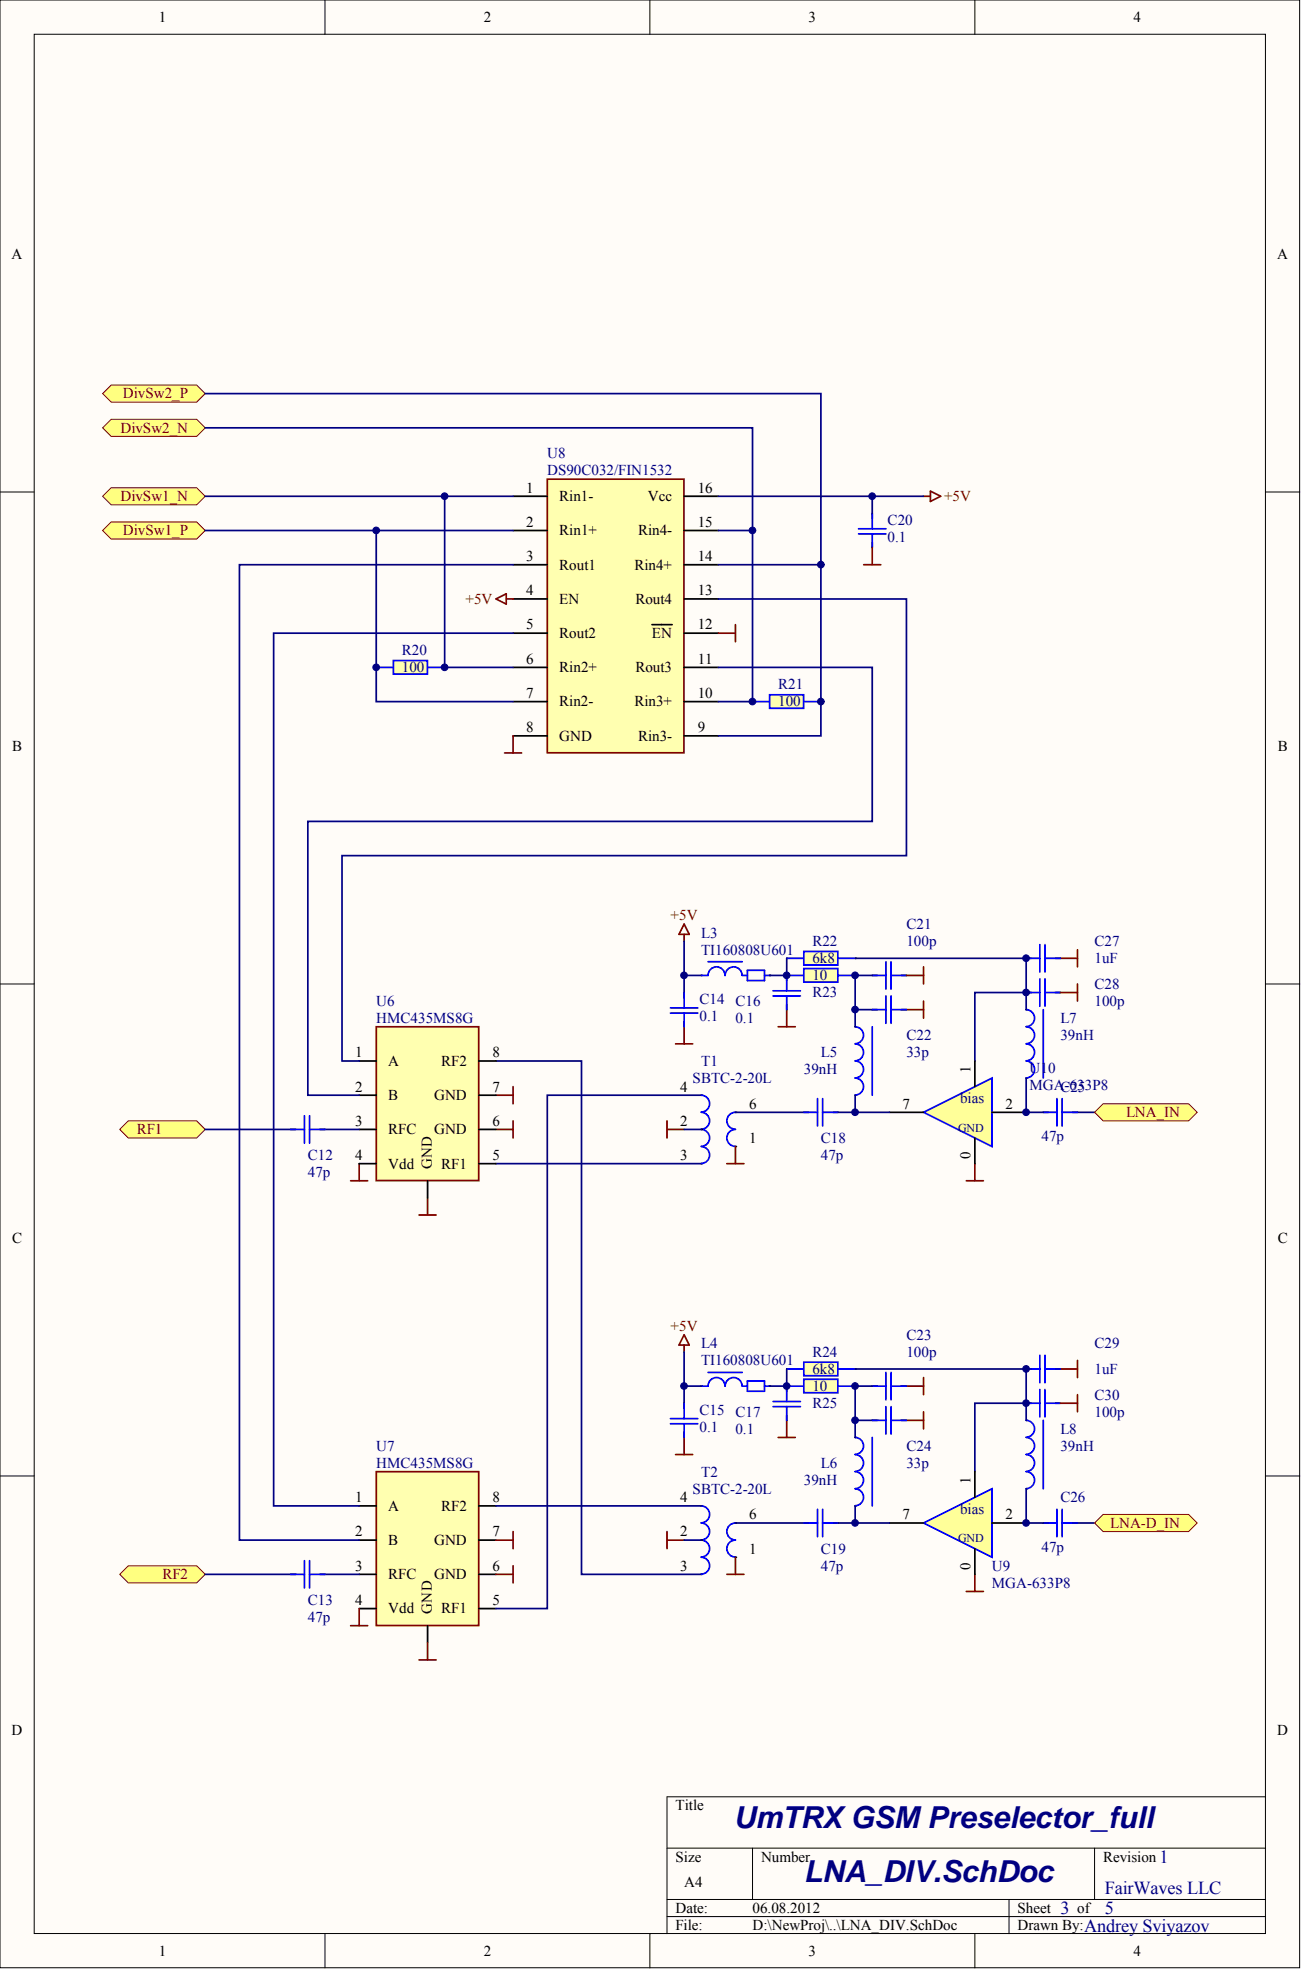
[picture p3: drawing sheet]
<svg xmlns="http://www.w3.org/2000/svg" width="322mm" height="487mm" viewBox="0 0 322 487" stroke-linecap="round" stroke-linejoin="round" font-family="sans-serif">
<g fill="#fffcf8" stroke="#000" stroke-width=".25">
<path d="M0 0h320.9v485.9h-320.9z"/>
<path d="M8.4 8.5h304.1v468.9h-304.1z"/>
</g>
<g fill="none" stroke="#000" stroke-width=".25">
<path d="M80.2 0v8.5M160.5 0v8.5M240.7 0v8.5M0 121.5h8.4M312.5 121.5h8.4M0 243h8.4M312.5 243h8.4M0 364.5h8.4M312.5 364.5h8.4M164.7 456.4h147.8M185.8 456.4v12.6M270.3 456.4v12.6"/>
<path d="M312.5 443.7h-147.8v33.8M80.2 477.5v8.4M160.5 477.5v8.4M164.7 469h147.8M164.7 473.3h147.8M240.7 477.5v8.4M249.2 469v8.5"/>
</g>
<path d="M122.5 278.9h4.2M122.5 270.4h4.2M126.7 268.3v4.2M126.7 276.8v4.2M86.6 291.6h4.2M88.7 287.3v4.3M105.6 295.8v4.2M103.5 300h4.2" fill="none" stroke="#800000" stroke-width=".42"/>
<path d="M31.7 386.6h16.9l2.1 2.1-2.1 2.2h-16.9l-2.1-2.2z" fill-rule="evenodd" fill="#ffff80" stroke="#800000" stroke-width=".25"/>
<path d="M122.5 262h21.1v126.7h29.5M122.5 287.3h50.6" fill="none" stroke="#000080" stroke-width=".42"/>
<path d="M92.9 363.4h25.3v38h-25.3z" fill="#ffffb0" stroke="#800000" stroke-width=".42"/>
<g fill="none" stroke="#000" stroke-width=".42">
<path d="M215.4 240.9h1.2M222.6 240.9h1.2M253.4 245.1h1.2M260.6 245.1h1.2M198.5 274.7h1.2M205.7 274.7h1.2M257.6 274.7h1.3M264.8 274.7h1.2M88.7 371.8h4.2M118.2 371.8h4.3M88.7 388.7h4.2M88.7 397.2h4.2"/>
<path d="M88.7 380.3h4.2M118.2 388.7h4.3M118.2 397.2h4.3M118.2 380.3h4.3M105.6 401.4v4.2"/>
</g>
<g fill="none" stroke="#800000" stroke-width=".42">
<path d="M228 238.7v4.3M261.8 236.6h4.2M266 234.5v4.2M223.8 249.3h4.2M223.8 240.9h4.2M228 247.2v4.2M261.8 245.1h4.2M266 243v4.2M164.7 276.8v4.2M164.7 278.9h4.2M179.5 287.3h4.2M181.6 283.1v4.2"/>
<path d="M238.6 291.6h4.2M240.7 287.3v4.3M126.7 378.2v4.2M88.7 397.2v4.2M122.5 388.7h4.2M122.5 380.3h4.2M126.7 386.6v4.3M86.6 401.4h4.2M103.5 409.9h4.2M105.6 405.6v4.3"/>
</g>
<path d="M168.9 278.9h4.2M173.1 270.4h-38v126.8h-12.6M181.6 274.7h16.9M266 274.7h4.3" fill="none" stroke="#000080" stroke-width=".42"/>
<g fill="#000">
<circle cx="194.3" cy="236.6" r=".21"/>
<circle cx="211.1" cy="236.6" r=".21"/>
<circle cx="211.1" cy="253.5" r=".21"/>
<circle cx="253.4" cy="249.3" r=".21"/>
<circle cx="173.1" cy="270.4" r=".21"/>
<circle cx="173.1" cy="278.9" r=".21"/>
<circle cx="181.6" cy="274.7" r=".21"/>
<circle cx="211.1" cy="270.4" r=".21"/>
<circle cx="253.4" cy="266.2" r=".21"/>
<circle cx="173.1" cy="287.3" r=".21"/>
<circle cx="181.6" cy="283.1" r=".21"/>
</g>
<g fill="none" stroke="#00f" stroke-width=".42">
<path d="M194.3 236.6h4.2M206.9 236.6h4.2M218.8 237.5v6.7M220 237.5v6.7M211.1 257.8a2.09 2.09 0 0 1 2.1 2.1 2.09 2.09 0 0 1-2.1 2M211.1 253.5a2.09 2.09 0 0 1 2.1 2.1 2.09 2.09 0 0 1-2.1 2.1M215.4 253.5v16.9M215.4 240.9h3.4M220 240.9h3.8M253.4 253.5a2.09 2.09 0 0 1 2 2.1 2.09 2.09 0 0 1-2 2.1M253.4 257.8a2.09 2.09 0 0 1 2 2.1 2.09 2.09 0 0 1-2 2M253.4 249.3a2.09 2.09 0 0 1 2 2.1 2.09 2.09 0 0 1-2 2.1"/>
<path d="M253.4 245.1h3.4M256.8 241.7v6.8M257.6 249.3v16.9M258 245.1h3.8M258 241.7v6.8M173.1 270.4a2.09 2.09 0 0 1 2.1 2.1 2.09 2.09 0 0 1-2.1 2.1 2.11 2.11 0 0 1 2.1 2.1 2.11 2.11 0 0 1-2.1 2.1M173.1 278.9a2.09 2.09 0 0 1 2.1 2.1 2.09 2.09 0 0 1-2.1 2.1 2.11 2.11 0 0 1 2.1 2.1 2.11 2.11 0 0 1-2.1 2.1M181.6 274.7a2.09 2.09 0 0 0-2.1 2.1 2.09 2.09 0 0 0 2.1 2M181.6 278.9a2.09 2.09 0 0 0-2.1 2.1 2.09 2.09 0 0 0 2.1 2.1M198.5 274.7h3.4M201.9 271.3v6.7M203.1 274.7h3.8"/>
<path d="M203.1 271.3v6.7M211.1 262a2.09 2.09 0 0 1 2.1 2.1 2.09 2.09 0 0 1-2.1 2.1M211.1 266.2a2.09 2.09 0 0 1 2.1 2.1 2.09 2.09 0 0 1-2.1 2.1M253.4 262a2.09 2.09 0 0 1 2 2.1 2.09 2.09 0 0 1-2 2.1M257.6 274.7h3.4M261 271.3v6.7M262.2 274.7h3.8M262.2 271.3v6.7"/>
</g>
<path d="M198.5 234.9h8.4v3.4h-8.4z" fill="#ffffb0" stroke="#00f" stroke-width=".42"/>
<path d="M211.1 249.3h4.3" fill="none" stroke="#000080" stroke-width=".42"/>
<g fill="#000">
<circle cx="194.3" cy="240.9" r=".21"/>
<circle cx="211.1" cy="240.9" r=".21"/>
</g>
<path d="M194.3 240.9h4.2M206.9 240.9h4.2" fill="none" stroke="#00f" stroke-width=".42"/>
<path d="M198.5 239.2h8.4v3.3h-8.4z" fill="#ffffb0" stroke="#00f" stroke-width=".42"/>
<path d="M253.4 245.1h-12.7v16.9M181.6 376.1h16.9M266 376.1h4.3M168.9 380.3h4.2" fill="none" stroke="#000080" stroke-width=".42"/>
<g fill="none" stroke="#800000" stroke-width=".42">
<path d="M192.1 253.5h4.3M194.3 249.3v4.2M261.8 338h4.2M266 335.9v4.3M223.8 350.7h4.2M223.8 342.3h4.2M228 340.2v4.2M228 348.6v4.2M261.8 346.5h4.2M266 344.4v4.2M164.7 378.2v4.2M164.7 380.3h4.2"/>
<path d="M179.5 388.7h4.2M181.6 384.5v4.2M238.6 393h4.2M240.7 388.7v4.3"/>
</g>
<path d="M215.4 249.3h1.2M222.6 249.3h1.2M253.4 346.5h1.2M260.6 346.5h1.2M198.5 376.1h1.2M205.7 376.1h1.2M257.6 376.1h1.3M264.8 376.1h1.2" fill="none" stroke="#000" stroke-width=".42"/>
<g fill="none" stroke="#00f" stroke-width=".42">
<path d="M215.4 249.3h3.4M218.8 245.9v6.8M220 249.3h3.8M220 245.9v6.8M194.3 338h4.2M206.9 338h4.2M253.4 354.9a2.09 2.09 0 0 1 2 2.1 2.09 2.09 0 0 1-2 2.1 2.11 2.11 0 0 1 2 2.1 2.11 2.11 0 0 1-2 2.2M253.4 350.7a2.09 2.09 0 0 1 2 2.1 2.09 2.09 0 0 1-2 2.1M253.4 346.5h3.4M256.8 343.1v6.8M257.6 350.7v16.9M258 346.5h3.8"/>
<path d="M258 343.1v6.8M173.1 371.8a2.09 2.09 0 0 1 2.1 2.1 2.09 2.09 0 0 1-2.1 2.1 2.11 2.11 0 0 1 2.1 2.1 2.11 2.11 0 0 1-2.1 2.2M181.6 376.1a2.09 2.09 0 0 0-2.1 2.1 2.09 2.09 0 0 0 2.1 2.1M198.5 376.1h3.4M201.9 372.7v6.8M203.1 376.1h3.8M203.1 372.7v6.8M253.4 363.4a2.09 2.09 0 0 1 2 2.1 2.09 2.09 0 0 1-2 2.1M257.6 376.1h3.4M261 372.7v6.8M262.2 376.1h3.8M262.2 372.7v6.8"/>
<path d="M173.1 380.3a2.09 2.09 0 0 1 2.1 2.1 2.09 2.09 0 0 1-2.1 2.1M173.1 384.5a2.09 2.09 0 0 1 2.1 2.1 2.09 2.09 0 0 1-2.1 2.1M181.6 380.3a2.09 2.09 0 0 0-2.1 2.1 2.09 2.09 0 0 0 2.1 2.1"/>
</g>
<g fill="#000">
<circle cx="194.3" cy="338" r=".21"/>
<circle cx="211.1" cy="338" r=".21"/>
<circle cx="253.4" cy="350.7" r=".21"/>
<circle cx="173.1" cy="371.8" r=".21"/>
<circle cx="181.6" cy="376.1" r=".21"/>
<circle cx="253.4" cy="367.6" r=".21"/>
<circle cx="173.1" cy="380.3" r=".21"/>
<circle cx="173.1" cy="388.7" r=".21"/>
<circle cx="181.6" cy="384.5" r=".21"/>
</g>
<path d="M198.5 336.4h8.4v3.3h-8.4z" fill="#ffffb0" stroke="#00f" stroke-width=".42"/>
<path d="M211.1 350.7h4.3" fill="none" stroke="#000080" stroke-width=".42"/>
<g fill="#000">
<circle cx="194.3" cy="342.3" r=".21"/>
<circle cx="211.1" cy="342.3" r=".21"/>
</g>
<path d="M194.3 342.3h4.2M206.9 342.3h4.2" fill="none" stroke="#00f" stroke-width=".42"/>
<path d="M198.5 340.6h8.4v3.3h-8.4z" fill="#ffffb0" stroke="#00f" stroke-width=".42"/>
<path d="M253.4 346.5h-12.7v16.9" fill="none" stroke="#000080" stroke-width=".42"/>
<path d="M192.1 354.9h4.3M194.3 350.7v4.2" fill="none" stroke="#800000" stroke-width=".42"/>
<g fill="#000">
<circle cx="173.1" cy="342.3" r=".21"/>
<circle cx="190" cy="342.3" r=".21"/>
</g>
<path d="M174.8 338.9h8.5M179 342.3a2.09 2.09 0 0 0-2.1-2.1 2.09 2.09 0 0 0-2.1 2.1h-1.7M183.2 342.3a2.09 2.09 0 0 0-2.1-2.1 2.09 2.09 0 0 0-2 2.1M183.3 342.3h1.2M184.5 341h4.3v2.5h-4.3zM188.8 342.3h1.2" fill="none" stroke="#00f" stroke-width=".42"/>
<path d="M228 376.1l16.9-8.5v16.9z" fill="#ff9" stroke="#00f" stroke-width=".42"/>
<path d="M215.4 342.3h1.2M215.4 350.7h1.2M222.6 342.3h1.2M222.6 350.7h1.2M219.6 376.1h8.4M240.7 363.4v6.3M244.9 376.1h8.5M240.7 382.4v6.3" fill="none" stroke="#000" stroke-width=".42"/>
<path d="M168.9 230.7v1.7M168.9 228.2l1.3 2.5h-2.5zM166.8 257.8h4.2M168.9 253.5v4.3M168.9 332.1v1.7M168.9 329.6l1.3 2.5h-2.5zM166.8 359.2h4.2M168.9 354.9v4.3" fill="none" stroke="#800000" stroke-width=".42"/>
<path d="M168.9 232.4v8.5h4.2M168.9 240.9v4.2M168.9 333.8v8.5h4.2M168.9 342.3v4.2" fill="none" stroke="#000080" stroke-width=".42"/>
<g fill="none" stroke="#00f" stroke-width=".42">
<path d="M174.8 237.5h8.5M184.5 239.6h4.3v2.5h-4.3zM179 240.9a2.09 2.09 0 0 0-2.1-2.2 2.09 2.09 0 0 0-2.1 2.2h-1.7M183.2 240.9a2.09 2.09 0 0 0-2.1-2.2 2.09 2.09 0 0 0-2 2.2M183.3 240.9h1.2M188.8 240.9h1.2M218.8 338.9v6.7M220 338.9v6.7M211.1 354.9a2.11 2.11 0 0 1 2.1 2.2 2.11 2.11 0 0 1-2.1 2.1 2.09 2.09 0 0 1 2.1 2.1 2.09 2.09 0 0 1-2.1 2.1M215.4 342.3h3.4M215.4 350.7h3.4M215.4 354.9v16.9"/>
<path d="M218.8 347.3v6.8M220 342.3h3.8M220 347.3v6.8M220 350.7h3.8M211.1 363.4a2.09 2.09 0 0 1 2.1 2.1 2.09 2.09 0 0 1-2.1 2.1 2.11 2.11 0 0 1 2.1 2.1 2.11 2.11 0 0 1-2.1 2.1"/>
</g>
<g fill="#000">
<circle cx="173.1" cy="240.9" r=".21"/>
<circle cx="190" cy="240.9" r=".21"/>
<circle cx="211.1" cy="354.9" r=".21"/>
<circle cx="211.1" cy="371.8" r=".21"/>
</g>
<path d="M92.9 253.5h25.3v38h-25.3z" fill="#ffffb0" stroke="#800000" stroke-width=".42"/>
<path d="M88.7 278.9h4.2M88.7 262h4.2M88.7 270.4h4.2M118.2 278.9h4.3M118.2 262h4.3M118.2 270.4h4.3M88.7 287.3h4.2M105.6 291.6v4.2M118.2 287.3h4.3" fill="none" stroke="#000" stroke-width=".42"/>
<path d="M228 274.7l16.9-8.5v16.9z" fill="#ff9" stroke="#00f" stroke-width=".42"/>
<g fill="none" stroke="#000" stroke-width=".42">
<path d="M253.4 236.6h1.2M260.6 236.6h1.2M168.9 245.1v1.3M168.9 252.3v1.2M194.3 240.9v1.2M194.3 248v1.3M219.6 274.7h8.4M240.7 262v6.3M244.9 274.7h8.5M240.7 281v6.3M253.4 338h1.2M260.6 338h1.2"/>
<path d="M168.9 346.5v1.3M168.9 353.7v1.2M194.3 342.3v1.2M194.3 349.5v1.2"/>
</g>
<path d="M211.1 236.6h42.3v12.7M215.4 240.9h-4.3v12.6M211.1 338h42.3v12.7M215.4 342.3h-4.3v12.6M122.5 371.8h50.6" fill="none" stroke="#000080" stroke-width=".42"/>
<g fill="none" stroke="#00f" stroke-width=".42">
<path d="M253.4 236.6h3.4M256.8 233.3v6.7M258 236.6h3.8M258 233.3v6.7M165.5 248.9h6.8M165.5 250.2h6.8M168.9 245.1v3.8M168.9 250.2v3.3M190.9 244.7h6.7M190.9 245.9h6.7M194.3 240.9v3.8M194.3 245.9v3.4"/>
<path d="M253.4 338h3.4M256.8 334.7v6.7M258 334.7v6.7M258 338h3.8M165.5 350.3h6.8M165.5 351.6h6.8M168.9 346.5v3.8M168.9 351.6v3.3M190.9 346.1h6.7M190.9 347.3h6.7M194.3 342.3v3.8M194.3 347.3v3.4"/>
</g>
<g fill="#ffff80" stroke="#800000" stroke-width=".25">
<path d="M31.7 276.8h16.9l2.1 2.1-2.1 2.1h-16.9l-2.1-2.1z" fill-rule="evenodd"/>
<path d="M27.4 128.9h21.2l2.1 2.1-2.1 2.1h-21.2l-2.1-2.1z" fill-rule="evenodd"/>
<path d="M27.4 120.4h21.2l2.1 2.1-2.1 2.2h-21.2l-2.1-2.2z" fill-rule="evenodd"/>
<path d="M27.4 95.1h21.2l2.1 2.1-2.1 2.1h-21.2l-2.1-2.1z" fill-rule="evenodd"/>
<path d="M27.4 103.5h21.2l2.1 2.1-2.1 2.2h-21.2l-2.1-2.2z" fill-rule="evenodd"/>
</g>
<path d="M135.1 118.3h33.8v67.6h-33.8z" fill="#ffffb0" stroke="#800000" stroke-width=".42"/>
<g fill="none" stroke="#000" stroke-width=".42">
<path d="M126.7 122.5h8.4M126.7 131h8.4M126.7 139.4h8.4M168.9 122.5h8.5M168.9 131h8.5M168.9 139.4h8.5M126.7 147.9h8.4M126.7 156.3h8.4M161 154.2h5M168.9 147.9h8.5M168.9 156.3h8.5M126.7 164.8h8.4"/>
<path d="M126.7 173.3h8.4M168.9 164.8h8.5M168.9 173.3h8.5M126.7 181.7h8.4M168.9 181.7h8.5"/>
</g>
<path d="M50.7 97.2h152v42.2h-25.3M50.7 105.6h135.1v25.4h-8.4M50.7 122.5h76M50.7 131h76M92.9 131v42.3h33.8M109.8 122.5v42.3h16.9M126.7 139.4h-67.6v240.9h29.6M185.8 131v42.3h-8.4M202.7 139.4v42.3h-25.3M126.7 156.3h-59.1v215.5h21.1M177.4 147.9h46.4v63.4h-139.3v50.7h4.2M177.4 164.8h38v38h-139.4v67.6h12.7" fill="none" stroke="#000080" stroke-width=".42"/>
<g fill="#000">
<circle cx="185.8" cy="173.3" r=".21"/>
<circle cx="202.7" cy="173.3" r=".21"/>
</g>
<path d="M185.8 173.3h4.2M198.5 173.3h4.2" fill="none" stroke="#00f" stroke-width=".42"/>
<path d="M190 171.6h8.4v3.3h-8.4z" fill="#ffffb0" stroke="#00f" stroke-width=".42"/>
<g fill="#000">
<circle cx="92.9" cy="164.8" r=".21"/>
<circle cx="109.8" cy="164.8" r=".21"/>
</g>
<path d="M92.9 164.8h4.2M105.6 164.8h4.2" fill="none" stroke="#00f" stroke-width=".42"/>
<path d="M97.1 163.1h8.4v3.3h-8.4z" fill="#ffffb0" stroke="#00f" stroke-width=".42"/>
<path d="M213.3 139.4h4.2M215.4 135.2v4.2M228 122.5h1.7M229.7 121.3l2.6 1.2-2.6 1.3zM122.5 147.9l2.5-1.3v2.6zM125 147.9h1.7M177.4 156.3h4.2M181.6 154.2v4.3M124.6 185.9h4.2M126.7 181.7v4.2" fill="none" stroke="#800000" stroke-width=".42"/>
<path d="M215.4 126.8v1.2M215.4 134v1.2M71.8 278.9h1.3M79 278.9h1.2M71.8 388.7h1.3M79 388.7h1.2" fill="none" stroke="#000" stroke-width=".42"/>
<path d="M212 130.6h6.8M212 131.8h6.8M215.4 126.8v3.8M215.4 131.8v3.4M71.8 278.9h3.4M75.2 275.5v6.8M76.4 278.9h3.8M76.4 275.5v6.8M71.8 388.7h3.4M75.2 385.4v6.7M76.4 385.4v6.7M76.4 388.7h3.8" fill="none" stroke="#00f" stroke-width=".42"/>
<path d="M177.4 122.5h50.6M215.4 122.5v4.3M50.7 278.9h21.1M80.2 278.9h8.5M50.7 388.7h21.1M80.2 388.7h8.5" fill="none" stroke="#000080" stroke-width=".42"/>
<g fill="#ffff80" stroke="#800000" stroke-width=".25">
<path d="M272.4 272.5h21.1l2.1 2.2-2.1 2.1h-21.1l-2.1-2.1z" fill-rule="evenodd"/>
<path d="M272.4 374h21.1l2.1 2.1-2.1 2.1h-21.1l-2.1-2.1z" fill-rule="evenodd"/>
</g>
<path d="M194.3 236.6v4.3h-4.3M206.9 274.7h12.7M211.1 270.4v4.3M253.4 266.2v8.5h4.2M194.3 338v4.3h-4.3M206.9 376.1h12.7M211.1 371.8v4.3M253.4 367.6v8.5h4.2" fill="none" stroke="#000080" stroke-width=".42"/>
<g fill="#000080" stroke="#000080" stroke-width=".25">
<circle cx="92.9" cy="164.8" r=".82"/>
<circle cx="92.9" cy="131" r=".82"/>
<circle cx="109.8" cy="164.8" r=".82"/>
<circle cx="109.8" cy="122.5" r=".82"/>
<circle cx="168.9" cy="342.2" r=".82"/>
<circle cx="168.9" cy="240.8" r=".82"/>
<circle cx="185.8" cy="173.2" r=".82"/>
<circle cx="185.8" cy="131" r=".82"/>
<circle cx="194.2" cy="342.2" r=".82"/>
<circle cx="194.2" cy="240.8" r=".82"/>
<circle cx="202.7" cy="173.2" r=".82"/>
<circle cx="202.7" cy="139.4" r=".82"/>
<circle cx="211.1" cy="376.1" r=".82"/>
<circle cx="211.1" cy="350.7" r=".82"/>
<circle cx="211.1" cy="342.2" r=".82"/>
<circle cx="211.1" cy="274.6" r=".82"/>
<circle cx="211.1" cy="249.3" r=".82"/>
<circle cx="211.1" cy="240.8" r=".82"/>
<circle cx="215.4" cy="122.5" r=".82"/>
<circle cx="253.4" cy="376.1" r=".82"/>
<circle cx="253.4" cy="346.5" r=".82"/>
<circle cx="253.4" cy="338" r=".82"/>
<circle cx="253.4" cy="274.6" r=".82"/>
<circle cx="253.4" cy="245.1" r=".82"/>
<circle cx="253.4" cy="236.6" r=".82"/>
</g>
<g font-size="7.5" fill="#000080">
<text x="181.2" y="451.3">UmTRX GSM Preselector_full</text>
<text x="198.5" y="464.8">LNA_DIV.SchDoc</text>
</g>
<g font-size="4.5" fill="#000080">
<text x="286.3" y="460">1</text>
<text x="272.8" y="467.7">FairWaves LLC</text>
<text x="261.8" y="472.7">3</text>
<text x="272.8" y="472.7">5</text>
<text x="267.7" y="476.9">Andrey Sviyazov</text>
</g>
<g font-size="3.7">
<text x="39.2" y="5.4">1</text>
<text x="119.4" y="5.4">2</text>
<text x="199.7" y="5.4">3</text>
<text x="279.9" y="5.4">4</text>
<text x="2.9" y="64">A</text>
<text x="315.4" y="64">A</text>
<text x="129.9" y="121.6">1</text>
<text x="138.1" y="123.7">Rin1-</text>
<text x="160" y="123.7">Vcc</text>
<text x="172.3" y="121.6">16</text>
<text x="129.9" y="130.1">2</text>
<text x="172.3" y="130.1">15</text>
<text x="138.1" y="132.2">Rin1+</text>
<text x="157.6" y="132.2">Rin4-</text>
<text x="129.9" y="138.5">3</text>
<text x="138.1" y="140.6">Rout1</text>
<text x="156.6" y="140.6">Rin4+</text>
<text x="172.3" y="138.5">14</text>
<text x="129.9" y="147">4</text>
<text x="138.1" y="149.1">EN</text>
<text x="156.9" y="149.1">Rout4</text>
<text x="172.3" y="147">13</text>
<text x="129.9" y="155.4">5</text>
<text x="172.3" y="155.4">12</text>
<text x="138.1" y="157.5">Rout2</text>
<text x="161" y="157.5">EN</text>
<text x="129.9" y="163.9">6</text>
<text x="138.1" y="166">Rin2+</text>
<text x="156.9" y="166">Rout3</text>
<text x="172.3" y="163.9">11</text>
<text x="129.9" y="172.3">7</text>
<text x="172.3" y="172.3">10</text>
<text x="138.1" y="174.5">Rin2-</text>
<text x="156.6" y="174.5">Rin3+</text>
<text x="3" y="185.5">B</text>
<text x="129.9" y="180.8">8</text>
<text x="138.1" y="182.9">GND</text>
<text x="157.6" y="182.9">Rin3-</text>
<text x="172.3" y="180.8">9</text>
<text x="315.5" y="185.5">B</text>
<text x="87.7" y="261.1">1</text>
<text x="95.9" y="263.2">A</text>
<text x="109" y="263.2">RF2</text>
<text x="121.6" y="261.1">8</text>
<text x="87.7" y="269.5">2</text>
<text x="121.6" y="269.5">7</text>
<text x="167.9" y="269.5">4</text>
<text x="239.6" y="264.9" transform="rotate(-90 239.6 264.9)">1</text>
<text x="95.9" y="271.6">B</text>
<text x="107.2" y="271.6">GND</text>
<text x="185" y="273.7">6</text>
<text x="222.8" y="273.7">7</text>
<text x="248.3" y="273.7">2</text>
<text x="87.7" y="278">3</text>
<text x="95.9" y="280.1">RFC</text>
<text x="107.2" y="280.1">GND</text>
<text x="121.6" y="278">6</text>
<text x="167.9" y="278">2</text>
<text x="87.7" y="286.4">4</text>
<text x="121.6" y="286.4">5</text>
<text x="167.9" y="286.4">3</text>
<text x="185" y="282.2">1</text>
<text x="239.6" y="286.3" transform="rotate(-90 239.6 286.3)">0</text>
<text x="95.9" y="288.5">Vdd</text>
<text x="106.6" y="288.6" transform="rotate(-90 106.6 288.6)">GND</text>
<text x="109" y="288.5">RF1</text>
<text x="3" y="307">C</text>
<text x="315.5" y="307">C</text>
<text x="87.7" y="370.9">1</text>
<text x="121.6" y="370.9">8</text>
<text x="167.9" y="370.9">4</text>
<text x="239.6" y="366.4" transform="rotate(-90 239.6 366.4)">1</text>
<text x="95.9" y="373">A</text>
<text x="109" y="373">RF2</text>
<text x="185" y="375.2">6</text>
<text x="222.8" y="375.2">7</text>
<text x="248.3" y="375.2">2</text>
<text x="87.7" y="379.4">2</text>
<text x="95.9" y="381.5">B</text>
<text x="107.2" y="381.5">GND</text>
<text x="121.6" y="379.4">7</text>
<text x="167.9" y="379.4">2</text>
<text x="185" y="383.6">1</text>
<text x="87.7" y="387.8">3</text>
<text x="95.9" y="389.9">RFC</text>
<text x="107.2" y="389.9">GND</text>
<text x="121.6" y="387.8">6</text>
<text x="167.9" y="387.8">3</text>
<text x="239.6" y="387.7" transform="rotate(-90 239.6 387.7)">0</text>
<text x="87.7" y="396.3">4</text>
<text x="95.9" y="398.4">Vdd</text>
<text x="106.6" y="398.5" transform="rotate(-90 106.6 398.5)">GND</text>
<text x="109" y="398.4">RF1</text>
<text x="121.6" y="396.3">5</text>
<text x="2.9" y="428.5">D</text>
<text x="315.4" y="428.5">D</text>
<text x="166.8" y="447">Title</text>
<text x="166.8" y="459.7">Size</text>
<text x="187.9" y="459.7">Number</text>
<text x="272.4" y="459.7">Revision</text>
<text x="168.9" y="466">A4</text>
<text x="166.8" y="472.3">Date:</text>
<text x="185.8" y="472.3">06.08.2012</text>
<text x="251.3" y="472.3">Sheet</text>
<text x="266" y="472.3">of</text>
<text x="166.8" y="476.6">File:</text>
<text x="185.8" y="476.6">D:\NewProj\..\LNA_DIV.SchDoc</text>
<text x="251.3" y="476.6">Drawn By:</text>
<text x="39.2" y="482.9">1</text>
<text x="119.4" y="482.9">2</text>
<text x="199.7" y="482.9">3</text>
<text x="279.9" y="482.9">4</text>
</g>
<g font-size="3.7" fill="#800000">
<text x="30.4" y="98.4">DivSw2_P</text>
<text x="29.8" y="106.8">DivSw2_N</text>
<text x="29.8" y="123.7">DivSw1_N</text>
<text x="233.1" y="123.7">+5V</text>
<text x="30.4" y="132.2">DivSw1_P</text>
<text x="114.9" y="149.1">+5V</text>
<text x="165.6" y="227.3">+5V</text>
<text x="278" y="275.9">LNA_IN</text>
<text x="33.8" y="280.1">RF1</text>
<text x="165.6" y="328.7">+5V</text>
<text x="274.2" y="377.3">LNA-D_IN</text>
<text x="40.1" y="389.9">RF2</text>
</g>
<g font-size="3.7" fill="#000080">
<text x="135.1" y="113.2">U8</text>
<text x="135.1" y="117.4">DS90C032/FIN1532</text>
<text x="219.2" y="129.7">C20</text>
<text x="219.2" y="133.9">0.1</text>
<text x="99.2" y="161.8">R20</text>
<text x="99.2" y="166">100</text>
<text x="192.1" y="170.2">R21</text>
<text x="192.1" y="174.5">100</text>
<text x="173.1" y="231.5">L3</text>
<text x="200.6" y="233.6">R22</text>
<text x="223.8" y="229.4">C21</text>
<text x="223.8" y="233.6">100p</text>
<text x="270.3" y="233.6">C27</text>
<text x="173.1" y="235.7">TI160808U601</text>
<text x="200.6" y="237.8">6k8</text>
<text x="270.3" y="237.8">1uF</text>
<text x="200.6" y="242.1">10</text>
<text x="270.3" y="244.2">C28</text>
<text x="92.9" y="248.4">U6</text>
<text x="172.7" y="248">C14</text>
<text x="181.6" y="248.4">C16</text>
<text x="200.6" y="246.3">R23</text>
<text x="270.3" y="248.4">100p</text>
<text x="92.9" y="252.6">HMC435MS8G</text>
<text x="172.7" y="252.2">0.1</text>
<text x="181.6" y="252.6">0.1</text>
<text x="223.8" y="256.8">C22</text>
<text x="261.8" y="252.6">L7</text>
<text x="261.8" y="256.8">39nH</text>
<text x="173.1" y="263.2">T1</text>
<text x="202.7" y="261.1">L5</text>
<text x="223.8" y="261.1">33p</text>
<text x="171" y="267.4">SBTC-2-20L</text>
<text x="198.5" y="265.3">39nH</text>
<text x="254.2" y="264.9">U10</text>
<text x="254.2" y="269.1">MGA-633P8</text>
<text x="261.8" y="269.5">C25</text>
<text x="237.1" y="272.5">bias</text>
<text x="257.2" y="281.8">47p</text>
<text x="76" y="286.4">C12</text>
<text x="202.7" y="282.2">C18</text>
<text x="202.7" y="286.4">47p</text>
<text x="76" y="290.7">47p</text>
<text x="173.1" y="332.9">L4</text>
<text x="200.6" y="335">R24</text>
<text x="223.8" y="330.8">C23</text>
<text x="223.8" y="335">100p</text>
<text x="270.3" y="332.9">C29</text>
<text x="173.1" y="337.1">TI160808U601</text>
<text x="200.6" y="339.2">6k8</text>
<text x="270.3" y="339.2">1uF</text>
<text x="200.6" y="347.7">R25</text>
<text x="200.6" y="343.5">10</text>
<text x="270.3" y="345.6">C30</text>
<text x="172.7" y="349.4">C15</text>
<text x="172.7" y="353.6">0.1</text>
<text x="181.6" y="349.8">C17</text>
<text x="270.3" y="349.8">100p</text>
<text x="92.9" y="358.3">U7</text>
<text x="181.6" y="354">0.1</text>
<text x="223.8" y="358.3">C24</text>
<text x="261.8" y="354">L8</text>
<text x="261.8" y="358.3">39nH</text>
<text x="92.9" y="362.5">HMC435MS8G</text>
<text x="173.1" y="364.6">T2</text>
<text x="202.7" y="362.5">L6</text>
<text x="223.8" y="362.5">33p</text>
<text x="171" y="368.8">SBTC-2-20L</text>
<text x="198.5" y="366.7">39nH</text>
<text x="261.8" y="370.9">C26</text>
<text x="237.1" y="373.9">bias</text>
<text x="202.7" y="383.6">C19</text>
<text x="257.2" y="383.2">47p</text>
<text x="202.7" y="387.8">47p</text>
<text x="244.9" y="387.8">U9</text>
<text x="244.9" y="392.1">MGA-633P8</text>
<text x="76" y="396.3">C13</text>
<text x="76" y="400.5">47p</text>
</g>
<g font-size="3" fill="#000080">
<text x="236.6" y="279.4">GND</text>
<text x="236.6" y="380.8">GND</text>
</g>
</svg>
